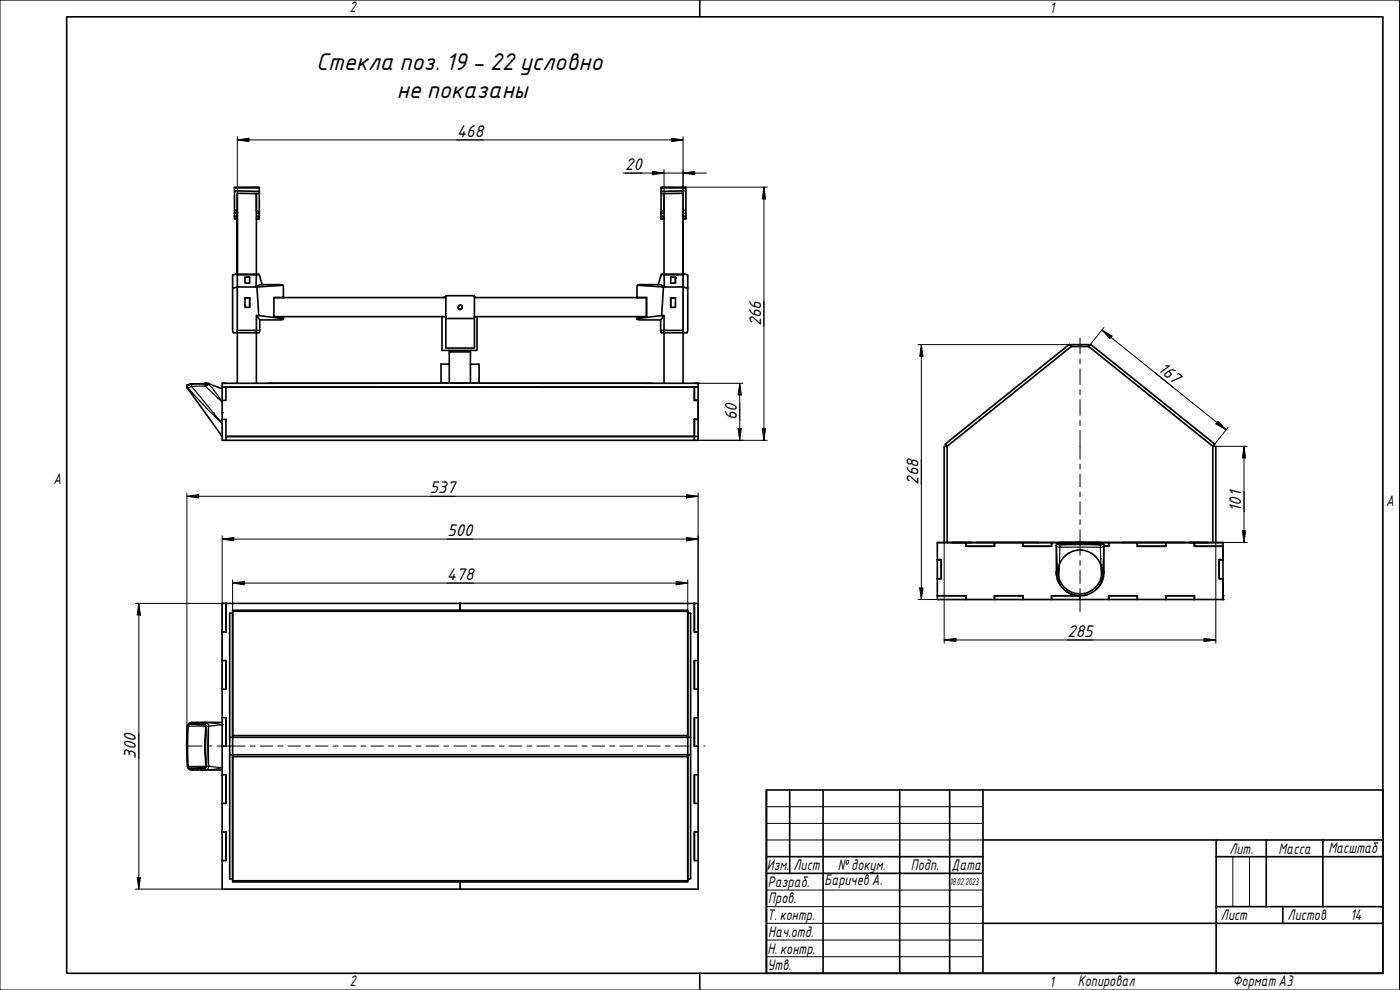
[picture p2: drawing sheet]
<svg xmlns="http://www.w3.org/2000/svg" width="420mm" height="297mm" viewBox="0 0 420 297" stroke-linecap="round" stroke-linejoin="round" font-family="sans-serif">
<g fill="none" stroke="#000" stroke-width=".49">
<path d="M70.4 56.4h7.4v1M70.4 56.4v-.2h7.4v.2M70.4 56.4v.9M71.2 58.2v24.1v-18.8M77.8 58.1v5.3M198.4 58.1v5.3l.8-.3v-5l.1 24.2M198.4 56.4v-.2h7.4v.2M205.8 57.3v-.9h-7.4v1M70.4 63.1v-5.8l7.4 .1v.7l-6.6-.1v5.1h-.8v.9h.8M70.4 64.9v.6h.8M70.4 65.5v.2h.8M70.4 64v.9"/>
<path d="M70.4 64.9h.8M76.9 63.3v-5.2v24.2M76.9 63.1l.9 .3v.6h-.9M76.9 64.9h.9M77.8 64.9v.6h-.9M77.8 64v.9M77.8 65.5v.2h-.9M198.4 63.4v1.5M198.4 64h.9M199.2 63.1h.1M199.3 64.9h-.9v.6M199.3 65.5h-.9v.2h.9"/>
<path d="M205 63.1h.8v-5.8l-7.4 .1v.7l6.6-.1v24.3v-18.8M205 64.9h.8v.6M205 64h.8M205 65.5h.8M205.8 65.5v.2h-.8M205.8 63.1v1.8M70.7 82.3l-.9 .1v4M71.2 82.4h5.7l-.1 3.7h-5.5zM71.2 99.1h5.7v15.9M71.2 99.1l-.2 .7M71.2 99.8v15.2M71.3 86.1h-.1"/>
<path d="M73.5 89.4h1.4v2.8M73.5 89.4h1.4v2.8h-1.4zM74.3 83.1h.6v1.8h-1.4v-1.8h1.4M76.8 86.1h.3M76.9 94.7v4.4h1.1l-.2 .7h-7.8l-.2-.7v-12.7l1.4-.3v13M76.9 82.4l.9-.1 .9 3.1M77.1 86.1l7.8-.5 .2 3.7h-2.9v5.7h2.9v.6l-7.5-.9zM77.6 94.7h-.7l1.1 1.3h6.4l.7-.2v-.2M77.8 82.3h-7.1l.5 .1M78 96v3.1M82.2 89.3h51.6M84.9 85.6l-.5-.2h-6.4l-1.2 .7"/>
<path d="M85.1 95h48.7M132.6 95v10.1h10.6v-10.1M133.5 89.1l-.5 .2M133.5 89.1h.3M133.8 95.6h8.6v8.8h-8.6v-15.7h8.6v6.9M137.6 91.7l.5-.2 .5 .2M137.9 92.8h.4M138.6 91.8a.6 .6 0 0 1-.1 .8 .6 .6 0 0 1-.8 0 .6 .6 0 0 1 0-.8 .66 .66 0 0 0 .2 1.1M138.6 91.8a.66 .66 0 0 1-.3 1.1M142.4 89.1l.4 .2M142.4 89.3h51.6M142.4 95h48.8"/>
<path d="M191.3 85.6l7.8 .5-.5 8.6-7.4 .9v-.6h2.8v-5.7h-2.8zM191.3 85.6l.6-.2h6.4l1.1 .7h-.3M194 89.3v5.7M198.3 96v3.1M198.4 82.3h7.1l-.5 .1M198.6 94.7h.7l-1 1.3h-6.4l-.7-.2v-.2M199.3 82.4h5.7v3.7h-5.6zM199.3 94.7v4.4h-1l.1 .7h7.8l.2-.7v-12.7l-1.4-.3v13M199.3 82.4l-.9-.1-.8 3.1M201.3 83.1h1.4v1.8M201.3 89.4v2.8M201.3 89.4h1.4v2.8h-1.4"/>
<path d="M201.9 83.1h-.6v1.8h1.4v-1.8M205 86.1h.1M205 99.8v15.2M205.2 99.8l-.2-.7h-5.7v15.9M205.5 82.3l.9 .1v4M56.3 115.5l-.2 .3 .1 .6 10.5 14.6M57 115.3l-.6 .3M61.5 115.1l-4.3 .1-.8 .4M61.9 115l4.8 1.7M61.9 115l-.5 .1M61.9 115l-.4 .1M61.9 115h.1"/>
<path d="M66.7 115h1.1M66.7 115h142.8v1.1h-142.8zM66.7 116.1v4M80.5 115h115.2M134.8 105.1v.5h6.4v-.5M134.8 105.6v9.4h-1.1M134.8 109.3h-2.4v5.7M141.2 105.6v9.4M141.2 109.3h2.6v5.7M208.4 115h1.1M209.5 116.1h-1.1v4M209.5 116.1v4"/>
<path d="M321.5 104l-.5-.7-37.3 29.9 .5 .7h-.8v28.9h.8M321.5 104v-.6h5.2v.6M321.5 104l-37.3 29.9v28.9M321.5 104h5.2M326.7 104l.6-.7 37.3 29.9-.6 .7h.9v28.9h-.9M326.7 104l37.3 29.9v28.9h-79.8M66.7 125.8v6.3h1.1M67.8 131h140.6v1.1h-140.6zM208.4 120.1h1.1v5.7h-1.1M208.4 125.8v5.2h1.1M208.4 120.1v-4h-140.6v4h-1.1v5.7h1.1v5.2h140.6v-5.2M209.5 131v1.1h-1.1"/>
<path d="M209.5 125.8v5.2M281.3 173.6v5.2h8.6v1.1h8.5v-1.1h8.6v1.1h8.6v-1.1h8.5h-8.5v1.1h8.6v-1.1v1.1h8.5v-1.1h8.6v1.1h8.6v-1.1h8.6v1.1h8.5M281.3 167.9h1.2v5.7h-1.2zM281.3 178.8h8.6v1.1h-8.6zM283.4 162.8h-2.1M285.7 162.8h5.7zM289.9 162.8h8.5v1.1h-8.5zM292.8 162.8h18.6M298.4 178.8h8.6v1.1h-8.6zM307 162.8h8.6v1.1h-8.6zM317 171.6h.1M317 171.6l.2 1.6 .6 1.6"/>
<path d="M317 171.5l.2 1.7 .6 1.6M317.4 162.9h13.5M317.5 163l-.3 .1-.2 .6v7.9M317.6 163l.5 .4M318.1 163.4h.1M318.1 163.4h12.1M318.5 162.8h11.4M319.9 177.3l2.3 1.2M323.3 162.8h1.7zM326.5 178.3l-1.3 .4M330.2 163.4h.1M330.8 163l-.6 .4"/>
<path d="M330.8 163l.5 .4v8.2a7.1 7.1 0 0 1-5.5 7 7.1 7.1 0 0 1-8-3.8M331.2 172.8l-.5 1.7-1.3 2M331.3 171.5v.5M332.7 178.8h8.6v1.1h-8.6zM336.9 162.8h18.6M341.3 162.8h8.6v1.1h-8.6zM349.9 178.8h8.6v1.1h-8.6zM356.9 162.8h5.8zM364.9 162.8h2.1v1.1M367 167.9h-1.1v5.7h1.1v6.3M367 167.9v-4h-8.5v-1.1h-8.6v1.1h-8.6v-1.1h-8.6v1.1h-1.4h1.4v-1.1h-17.1v1.1h-8.6v-1.1h-8.6v1.1h-8.5v-1.1h-8.6v5.1h1.2v5.7h-1.2M367 173.6v6.3"/>
<path d="M367 163.9v4h-1.1v5.7h1.1v-5.7M367 162.8h-8.5v1.1h8.5M66.7 181h142.8v85.8h-142.8zM66.7 198.2h1.1v8.6h-1.1M67.8 181v8.6h-1.1M69.8 183.4v-.3h136.6v.9M208.4 189.6v-8.6v8.6h1.1M208.4 198.2v8.6M209.5 198.2h-1.1v8.6h1.1M59.1 217.3h2.1M59.6 216.7l-2.1 .1a1.15 1.15 0 0 0-1.2 1 63.7 63.7 0 0 0 .1 12.6l.6 .6h2.5M60 216.7h6.7"/>
<path d="M61.1 217.3l.6 .5a78 78 0 0 0 0 12.4l-.6 .3M61.7 216.8h.2M66.7 215.3h1.1v8.6h-1.1M208.4 215.3v8.6M209.5 215.3h-1.1v8.6h1.1M59.1 230.5h2.1M60.1 231h6.6M61.7 231h-.2M66.7 232.5h1.1v8.6h-1.1M68.9 221.2v-37.2h.9v37.2M68.9 226.4v37.3h.9v-37.3M69.8 220.7h136.6v-37.3h-136.6v37.8"/>
<path d="M69.8 221.2h136.6v5.2h-136.6zM69.8 226.4v37.9h136.6v-37.3h-136.6M69.8 221.2h-.9v5.2h.9M206.4 221.2v-37.2h.9v37.2M206.4 221.2h.9v5.2h-.9v37.3M206.4 220.7v.5M207.3 226.4v37.3h-.9M208.4 232.5v8.6M209.5 232.5h-1.1v8.6h1.1M66.7 249.6h1.1v8.6h-1.1M208.4 249.6v8.6M209.5 249.6h-1.1v8.6h1.1"/>
<path d="M206.4 263.7v.9h-136.6v-.3"/>
<circle cx="324.1" cy="171.6" r="6.6"/>
</g>
<g fill="#000">
<circle cx="85.1" cy="89.3" r=".25"/>
<circle cx="137.7" cy="91.8" r=".25"/>
<circle cx="191.2" cy="89.3" r=".25"/>
<circle cx="201.3" cy="92.2" r=".25"/>
<circle cx="202.7" cy="83.4" r=".25"/>
<circle cx="56.1" cy="115.6" r=".25"/>
<circle cx="56.2" cy="116.4" r=".25"/>
<circle cx="57.5" cy="115.2" r=".25"/>
<circle cx="61.1" cy="115.1" r=".25"/>
<circle cx="61.4" cy="115.1" r=".25"/>
<circle cx="61.6" cy="115.4" r=".25"/>
<circle cx="62.5" cy="115.1" r=".25"/>
<circle cx="132.4" cy="115" r=".25"/>
<circle cx="133.7" cy="115" r=".25"/>
<circle cx="138.1" cy="115" r=".25"/>
<circle cx="209.5" cy="115" r=".25"/>
<circle cx="66.5" cy="120.3" r=".25"/>
<circle cx="66.7" cy="123.8" r=".25"/>
<circle cx="311.4" cy="162.8" r=".25"/>
<circle cx="317.5" cy="163" r=".25"/>
<circle cx="318" cy="162.8" r=".25"/>
<circle cx="324.2" cy="162.8" r=".25"/>
<circle cx="324.2" cy="163.1" r=".25"/>
<circle cx="330.3" cy="162.8" r=".25"/>
<circle cx="330.4" cy="169.5" r=".25"/>
<circle cx="330.8" cy="163" r=".25"/>
<circle cx="331.3" cy="163.7" r=".25"/>
<circle cx="336.9" cy="162.8" r=".25"/>
<circle cx="367" cy="178.8" r=".25"/>
<circle cx="367" cy="179.9" r=".25"/>
<circle cx="138.1" cy="181" r=".25"/>
<circle cx="56.3" cy="217.8" r=".25"/>
<circle cx="57.5" cy="216.8" r=".25"/>
<circle cx="61.1" cy="217.3" r=".25"/>
<circle cx="66.7" cy="217.3" r=".25"/>
<circle cx="56.3" cy="230" r=".25"/>
<circle cx="57.5" cy="231" r=".25"/>
<circle cx="61.1" cy="230.5" r=".25"/>
<circle cx="66.7" cy="230.5" r=".25"/>
<circle cx="138.1" cy="266.8" r=".25"/>
</g>
<g fill="none" stroke="#000" stroke-width=".35">
<path d="M56.1 115.6l.2 .1M56.3 115.7h.1M56.3 115.7v.3a.45 .45 0 0 0 .4 .4 .45 .45 0 0 0 .4-.3l.4-.2 9.2 11.1-4-3.8-6.2-6.7-.3-.1M57 115.3l.5-.1v.7h4M57 115.3l-.7 .4M57 115.3h.1M57.5 115.2h3.6M61.1 115.1v.1M61.5 115.1h.1M61.5 115.1l-.4 .1M61.5 115.1v.8M61.6 115.1h.1"/>
<path d="M61.6 115.1h-.1M61.9 115l-.3 .1M62 115l.6 .3-.9 .6-.1-.8M62.5 115.1l2.3 2.7 1.9 2.8-5.2-4.7M132.4 115h1.3M317 163.7h.1M317 163.7l.3 .3 .8 .2-.3 10.6zM317.4 163l-.4 .7M317.4 162.9v.1M317.5 162.9l.1 .2M317.5 163l.1 .1M317.6 163l-.2 .1"/>
<path d="M317.6 163.1h-.2l.7 .4M317.6 162.8l.1 .3M317.7 163.1h.1M318 163l-.3 .1M318 163h.2M318.1 163.5h12.1M318.1 163.5v.7h12.1l.4 10.6 .7-11.1M318.1 163.5h.1M318.2 162.8v.2M318.2 162.8h-.2v.2M318.2 162.8h11.9v.2l-1.5 .1-10.4-.1M318.2 163v.4"/>
<path d="M330.1 162.8h.2v.2M330.2 163.5h.1M330.2 163.5a.5 .5 0 0 0 .2 .7 .5 .5 0 0 0 .7-.3l.2-.2M330.3 163l.3 .1M330.3 163h-.2v.4M330.6 163.1h.1M330.7 162.8l-.1 .3M330.8 163l-.1 .1M330.8 162.9l-.1 .2M331 163h-.2M331 163l-.3 .1M331 163.1l-.8 .4"/>
<path d="M331 163l.3 .7M331 162.9v.1M331.3 163.7h.1M138.1 181v2.1v-2.1M138.1 181v2.1M56.3 217.8h.1M56.3 217.8h.3M56.3 217.8l.2-.5 .5-.2 .1 .2-.4 .2-.1 .3M56.3 217.8v.1M56.6 217.8l5.2 .1M57 217.1h.5v.2h-.4l4.5 .3M57.5 216.8v.3h3.6"/>
<path d="M57.5 217.3h1.6M59.6 216.7l1.6 .1M61.1 217.1v.2h-1.5M61.1 217.1l.4 .1-.1 .2M61.5 216.8l.1 .5M61.6 217.3l-.1 .2M61.6 217.3l.3 .4M61.6 217.3v-.4a.82 .82 0 0 1 1 1h-.6l-.1-.2M61.8 217.9h.1M61.9 217.7l-.2 .1M61.9 217.7v.2M61.9 217.9a50.6 50.6 0 0 0 0 12h-5.4"/>
<path d="M61.9 216.8l3.5 .4 1.3 .3-4.1 .4-.1 6 .1 6 4.1 .4-2.5 .5-2.3 .2M62 217.9a66.6 66.6 0 0 1-.1 12.2M56.3 229.9h.2M56.3 229.9l-.2-6 .2-6h.2l-.2 6 .2 6M56.3 229.9v.1M56.5 229.9h.1M57.5 230.5v.2M57.5 230.5h-.5v.2h.5M57.5 230.7v.3M57.5 230.5h1.6M59.5 231h1.7M59.6 230.5h1.5"/>
<path d="M61.1 230.7h-3.6M61.4 230.4l-.1 .3-.2-.2M61.6 230.3l-4.5 .2-.4-.2-.1-.4-.3 .1 .2 .5 .5 .2M61.7 230l.2 .1M61.9 230.1l-.3 .4-.1-.2M61.9 229.9v.2M62 229.9h.6a.77 .77 0 0 1-1 1v-.4l-.1 .5M138.1 264.6v2.2"/>
</g>
<g fill="#000">
<circle cx="56.4" cy="115.6" r=".18"/>
<circle cx="56.5" cy="115.6" r=".18"/>
<circle cx="57" cy="115.3" r=".18"/>
<circle cx="57.5" cy="115.2" r=".18"/>
<circle cx="62.1" cy="115.6" r=".18"/>
<circle cx="65.3" cy="119.3" r=".18"/>
<circle cx="64.1" cy="123.9" r=".18"/>
<circle cx="317.6" cy="163.1" r=".18"/>
<circle cx="317.6" cy="163.4" r=".18"/>
<circle cx="318.2" cy="163.5" r=".18"/>
<circle cx="318.2" cy="164.2" r=".18"/>
<circle cx="330.1" cy="163.5" r=".18"/>
<circle cx="330.3" cy="167.6" r=".18"/>
<circle cx="330.7" cy="163.1" r=".18"/>
<circle cx="330.7" cy="163.4" r=".18"/>
<circle cx="62.6" cy="217.6" r=".18"/>
<circle cx="64.1" cy="217.7" r=".18"/>
<circle cx="62.7" cy="229.9" r=".18"/>
</g>
<path d="M20 5h395v287h-395zM210 0v5M210 292v5" fill="none" stroke="#000" stroke-width=".49"/>
<path d="M0 0h420v297h-420z" fill="none" stroke="#000" stroke-width=".3"/>
<g fill="none" stroke="#000" stroke-width=".49">
<path d="M230 237h185v55h-185zM237 237v25M247 237v55M270 237v55M285 237v55M295 237v55M230 257h65M295 252h120M365 257h50M365 252v40M380 252v20M397 252v20"/>
<path d="M230 262h65M295 277h120M365 272h50M385 272v5"/>
</g>
<path d="M230 242h65M230 247.1h65M230 252h65M370 257v15M375 257v15M230 267.1h65M230 272h65M230 277h65M230 282h65M230 287.1h65" fill="none" stroke="#000" stroke-width=".3"/>
<g fill="none" stroke="#000" stroke-width=".3">
<path d="M71.2 42l3.5-.5v1zM71.2 42h133.8M71.2 41v58.8M187.1 51.9h24.9M195.8 51.4l3.5 .5-3.5 .5zM199.3 50.9v7.2M201.5 41.5l3.5 .5-3.5 .5zM205 51.9l3.5-.5v1zM205 41v58.8M205.8 56.2h24.5M229.3 56.2l.5 3.5h-1zM229.3 56.2v75.9"/>
<path d="M330.7 99l3 1.8-.6 .8zM330.7 99l37.3 30M331.3 98.2l-4 5.1M209.5 115h13.5M222 115l.5 3.5h-1zM222 115v17.1M275.5 103.4h46M276.5 103.4l.5 3.5h-1zM276.5 103.4v76.5M346.6 111.8l5.4 4.4M208.4 132.1h21.9M221.5 128.6h1l-.5 3.5z"/>
<path d="M228.8 128.6h1l-.5 3.5zM364.9 133.9h9.4M365.5 126.4l2.5 2.6-3.1-1.8zM368.6 128.2l-4 5M373.3 133.9l.5 3.5h-.9zM373.3 133.9v28.9M56.1 148.9l3.5-.5v1zM56.1 148.9h153.4M56.1 147.9v75.9M206 148.4l3.5 .5-3.5 .5zM209.5 147.9v67.4M372.9 159.3h.9l-.5 3.5z"/>
<path d="M66.7 161.7l3.5-.4v1zM66.7 161.7h142.8M66.7 160.8v46M69.8 174.9l3.5-.5v1.1zM69.8 174.9h136.6M69.8 174v9.4M202.9 174.4l3.5 .5-3.5 .6zM206 161.3l3.5 .4-3.5 .6zM206.4 174v9.4M275.5 179.9h48.5M276 176.4h1l-.5 3.5zM283.4 162.8v30.2"/>
<path d="M374.3 162.8h-9.4v30.2M40.7 181h27.1M41.7 181l.5 3.5h-1zM41.7 181v85.8M283.4 192l3.5-.5v1zM283.4 192h81.5M361.4 191.5l3.5 .5-3.5 .5zM40.7 266.8h26M41.2 263.3h1l-.5 3.5z"/>
</g>
<g fill="#000">
<path d="M71.2 42l3.5-.5v1z" fill-rule="evenodd"/>
<path d="M195.8 51.4l3.5 .5-3.5 .5z" fill-rule="evenodd"/>
<path d="M201.5 41.5l3.5 .5-3.5 .5z" fill-rule="evenodd"/>
<path d="M205 51.9l3.5-.5v1z" fill-rule="evenodd"/>
<path d="M229.3 56.2l.5 3.5h-1z" fill-rule="evenodd"/>
<path d="M222 115l.5 3.5h-1z" fill-rule="evenodd"/>
<path d="M276.5 103.4l.5 3.5h-1z" fill-rule="evenodd"/>
<path d="M330.7 99l3 1.8-.6 .8z" fill-rule="evenodd"/>
<path d="M221.5 128.6h1l-.5 3.5z" fill-rule="evenodd"/>
<path d="M228.8 128.6h1l-.5 3.5z" fill-rule="evenodd"/>
<path d="M365.5 126.4l2.5 2.6-3.1-1.8z" fill-rule="evenodd"/>
<path d="M373.3 133.9l.5 3.5h-.9z" fill-rule="evenodd"/>
<path d="M56.1 148.9l3.5-.5v1z" fill-rule="evenodd"/>
<path d="M206 148.4l3.5 .5-3.5 .5z" fill-rule="evenodd"/>
<path d="M372.9 159.3h.9l-.5 3.5z" fill-rule="evenodd"/>
<path d="M66.7 161.7l3.5-.4v1z" fill-rule="evenodd"/>
<path d="M69.8 174.9l3.5-.5v1.1z" fill-rule="evenodd"/>
<path d="M202.9 174.4l3.5 .5-3.5 .6z" fill-rule="evenodd"/>
<path d="M206 161.3l3.5 .4-3.5 .6z" fill-rule="evenodd"/>
<path d="M276 176.4h1l-.5 3.5z" fill-rule="evenodd"/>
<path d="M41.7 181l.5 3.5h-1z" fill-rule="evenodd"/>
<path d="M283.4 192l3.5-.5v1z" fill-rule="evenodd"/>
<path d="M361.4 191.5l3.5 .5-3.5 .5z" fill-rule="evenodd"/>
<path d="M41.2 263.3h1l-.5 3.5z" fill-rule="evenodd"/>
</g>
<g fill="none" stroke="#000" stroke-width=".3">
<path d="M324.1 101.4v4.8M324.1 107.7v1.4M324.1 110.7v4.7M324.1 116.9v1.5M324.1 119.9v4.7M324.1 126.2v1.4M324.1 129.2v8.5M324.1 139.2v1.5M324.1 142.2v3.9M324.1 147.6v1.5M324.1 150.6v3.8M324.1 155.9v1.5"/>
<path d="M324.1 158.9v7.8M324.1 168.2v1.5M324.1 171.2v3.9M324.1 176.6v1.5M324.1 179.6v3.9M56 223.8h4.6M62.2 223.8h1.4M65.2 223.8h8.4M75.1 223.8h1.5M78.1 223.8h3.8M83.4 223.8h1.5M86.4 223.8h3.8"/>
<path d="M91.7 223.8h1.5M94.7 223.8h3.8M100 223.8h1.5M103 223.8h3.8M108.3 223.8h1.5M111.3 223.8h3.8M116.6 223.8h1.5M119.6 223.8h3.8M124.9 223.8h1.5M127.9 223.8h3.8M133.2 223.8h1.5M136.2 223.8h3.8"/>
<path d="M141.5 223.8h1.5M144.5 223.8h3.8M149.8 223.8h1.5M152.8 223.8h3.8M158.1 223.8h1.5M161.1 223.8h3.8M166.4 223.8h1.5M169.4 223.8h3.8M174.7 223.8h1.5M177.7 223.8h3.8M183 223.8h1.5M186 223.8h3.8"/>
<path d="M191.3 223.8h1.5M194.3 223.8h3.8M199.6 223.8h1.5M202.6 223.8h4.1M208.2 223.8h1.5M211.2 223.8h.3"/>
</g>
<g font-size="7">
<text x="94.9" y="21.1">Стекла поз. 19 - 22 условно</text>
<text x="119.1" y="29.5">не показаны</text>
</g>
<g font-size="4.9">
<text x="137.1" y="41.1">468</text>
<text x="187.6" y="51">20</text>
<text x="228.4" y="97.9" transform="rotate(-90 228.4 97.9)">266</text>
<text x="347.2" y="111.1" transform="rotate(39 347.2 111.1)">167</text>
<text x="221.1" y="126.1" transform="rotate(-90 221.1 126.1)">60</text>
<text x="129" y="148">537</text>
<text x="275.6" y="145.5" transform="rotate(-90 275.6 145.5)">268</text>
<text x="372.5" y="153.6" transform="rotate(-90 372.5 153.6)">101</text>
<text x="134.3" y="160.9">500</text>
<text x="134.1" y="174">478</text>
<text x="320.3" y="191.1">285</text>
<text x="40.8" y="227.7" transform="rotate(-90 40.8 227.7)">300</text>
</g>
<g font-size="4.4">
<text x="105" y="3.7">2</text>
<text x="315" y="3.8">1</text>
<text x="16" y="145.2">A</text>
<text x="416" y="151.7">A</text>
<text x="369" y="256.2">Лит.</text>
<text x="383.7" y="256.1">Масса</text>
<text x="398.7" y="256.1">Масштаб</text>
<text x="230.2" y="261.1">Изм.</text>
<text x="238.2" y="261.1">Лист</text>
<text x="251.5" y="261">№докум.</text>
<text x="273.4" y="261.2">Подп.</text>
<text x="285.6" y="261.2">Дата</text>
<text x="230.5" y="266.1">Разраб.</text>
<text x="247.4" y="265.7">Баричев А.</text>
<text x="230.6" y="271.1">Пров.</text>
<text x="230.2" y="276.2">Т. контр.</text>
<text x="230.5" y="281.1">Нач.отд.</text>
<text x="366.4" y="276.1">Лист</text>
<text x="386.4" y="276.1">Листов</text>
<text x="405.3" y="276">14</text>
<text x="230.4" y="286.1">Н. контр.</text>
<text x="230.3" y="291.1">Утв.</text>
<text x="105" y="295.9">2</text>
<text x="315" y="296.1">1</text>
<text x="323.5" y="295.8">Копировал</text>
<text x="370" y="295.8">Формат А3</text>
</g>
<text font-size="2.8" x="285" y="265.5">18.02.2023</text>
</svg>
